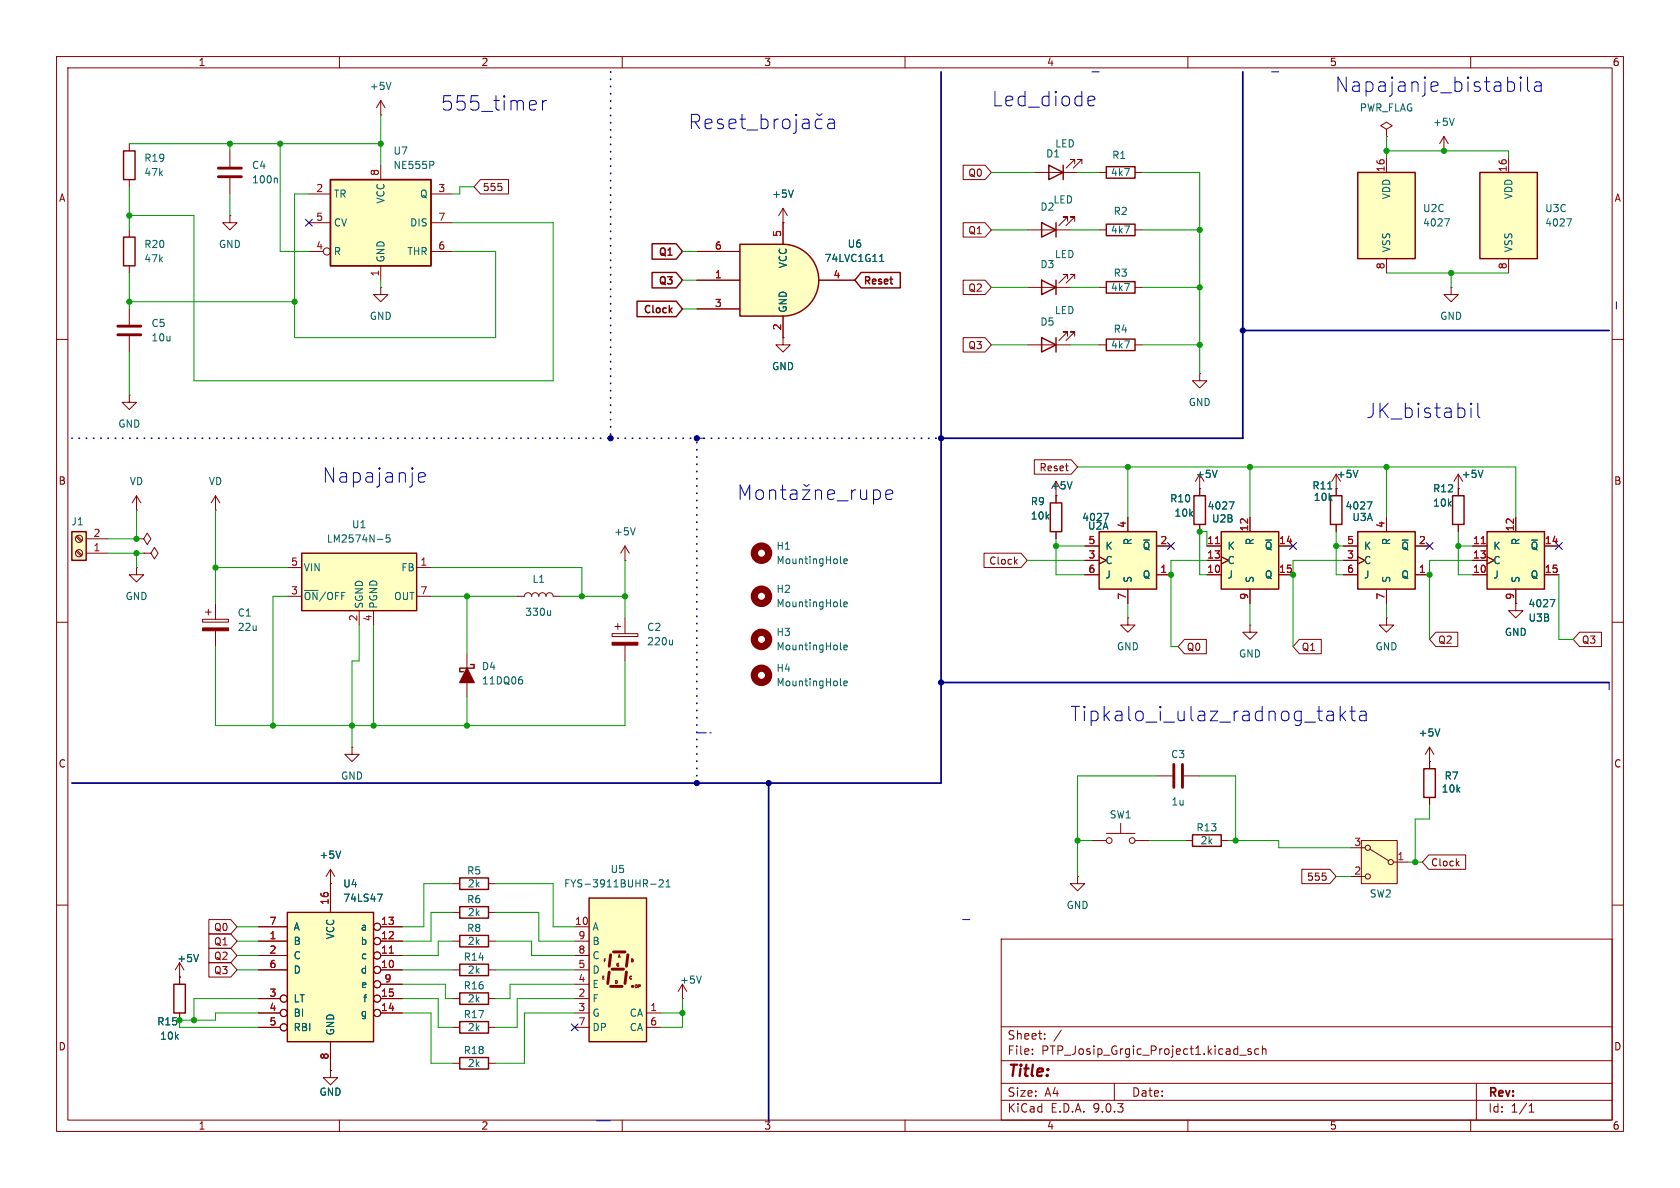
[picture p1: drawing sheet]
<svg xmlns="http://www.w3.org/2000/svg" width="297mm" height="210mm" viewBox="0 0 297 210" stroke-linecap="round" stroke-linejoin="round" font-family="sans-serif">
<g fill="none" stroke="#840000" stroke-width=".18">
<path d="M10 10h277v190h-277zM12 12h273v186h-273zM60 10v2M110 10v2M160 10v2M210 10v2M260 10v2M40.6 26.7v2.8M40.6 31.5v2.8M10 60h2M285 60h2M10 110h2"/>
<path d="M82.5 115.6v7.6M285 110h2M58.4 156.2h.1M58.4 153.7l-.7 1.2M58.4 153.7l.8 1.2M58.4 153.7v2.5M10 160h2M31.7 172.7v1.3M31.7 179.1v1.2M177 166h108v32h-108zM285 160h2M60 198v2"/>
<path d="M110 198v2M160 198v2M177 194.5h108M177 191.5h108M177 187.5h108M177 181.5h108M182.5 186.3v.1M182.5 185.5v.1M184.7 183.6v.1M184.7 182.8v.1M187.6 182.1l-1.3 2M197 191.5v3"/>
<path d="M210 198v2M219.2 186.5h1.1M221.2 185.5l-.4-.1-.2 .2 .1 .2 .5 .2v.3h-.6M222.5 185.5l-.4-.1-.3 .3v.4l.2 .2h.5M223.2 185.5l.2-.1 .3 .1 .1 .9M223.2 184.9v1.5M260 198v2M261 191.5v6.5M270.3 196.6h.9M270.3 195.5l.4-.4v1.5"/>
</g>
<path d="M83.2 117.5h.6v.6h-2.5v.6h.6M30.7 174h2.1v5.1h-2.1z" fill="none" stroke="#840000" stroke-width=".25"/>
<path d="M82.5 118.1l1.3 2.6h-2.5z" fill="#840000" stroke="#840000" stroke-width=".25"/>
<path d="M48.9 31.5l.1 .2v.6M148.6 99.5l.2 .1M149.2 99.2l.6-.1-.1-.2-.3-.1-.2 .2v.6h.5M92 119.6h.3M148.6 107.1l.2 .2M149.2 106.8l.6-.1-.1-.2-.3-.1-.2 .2v.6h.5M92.2 120.1l.2 .3v.3l-.2 .2M60.2 150.4l-.4 1.3" fill="none" stroke="#006464" stroke-width=".18"/>
<g fill="none" stroke="#840000" stroke-width="1.3">
<circle cx="134.6" cy="97.8" r="1.27"/>
<circle cx="134.6" cy="105.4" r="1.27"/>
</g>
<path d="M38.6 29.7h4.1M38.6 31.2h4.1" fill="none" stroke="#840000" stroke-width=".51"/>
<path d="M138.4 43.2a6.4 6.4 0 0 1 6.4 6.3 6.4 6.4 0 0 1-6.4 6.4z" fill="#ffffc2" stroke="#ffffc2" stroke-width=".18"/>
<path d="M130.8 43.2h7.6v12.7h-7.6z" fill="#ffffc2"/>
<path d="M21.8 26.7h2.1v5.1h-2.1zM130.8 43.2h7.6a6.4 6.4 0 0 1 6.4 6.3 6.4 6.4 0 0 1-6.4 6.4h-7.6zM211.1 87.6h2v5.1h-2z" fill="none" stroke="#840000" stroke-width=".25"/>
<g fill="none" stroke="#840000" stroke-width=".18">
<path d="M67.3 17.8l-.8 1.3M67.3 17.8l.8 1.3M67.3 17.8v2.5M22.9 25.4v1.3M22.9 31.8v1.2M40.6 38.1v1.3h1.3l-1.3 1.2-1.2-1.2h1.2M40.6 38.1h.1M67.3 20.3h.1M138.4 39.4h.1M138.4 36.8v6.4M138.4 36.8l-.7 1.3M138.4 36.8l.8 1.3"/>
<path d="M123.2 44.5h7.6M123.2 49.5h7.6M123.2 54.6h7.6M138.4 55.9v3.8M144.8 49.5h6.3M212.1 86.4v1.2M212.1 92.7v1.3M91.4 105.4h1.3a.64 .64 0 0 1 .6-.6 .64 .64 0 0 1 .7 .6 .64 .64 0 0 1 .6-.6 .64 .64 0 0 1 .6 .6 .64 .64 0 0 1 .7-.6 .64 .64 0 0 1 .6 .6 .64 .64 0 0 1 .7-.6 .64 .64 0 0 1 .6 .6h1.3M190.5 154.9v1.3h1.3l-1.3 1.3-1.3-1.3h1.3M190.5 154.9h.1"/>
</g>
<path d="M69.1 14.5l-.4 1.3M140.2 33.6l-.4 1.3M155.5 46.2h.7M155.6 45.3l.3-.3v1.2M97.3 107.9v.9M97.3 108.7l-.1 .1" fill="none" stroke="#006464" stroke-width=".18"/>
<path d="M240 94h10.2v10.1h-10.2z" fill="#ffffc2"/>
<path d="M240 94h10.2v10.1h-10.2z" fill="none" stroke="#840000" stroke-width=".25"/>
<path d="M212.1 86.4h.1M212.1 83.8v2.6M237.5 99.1h2.5M237.5 96.5h2.5M240 98.4l1.3 .7-1.3 .6M245.1 91.4v2.6M250.2 96.5h2.5M257 85.1l.8-1.3v2.6M257.8 86.4h.1M237.5 101.6h2.5M245.1 104.1v2.6M250.2 101.6h2.5" fill="none" stroke="#840000" stroke-width=".18"/>
<path d="M215.2 83.1l-.4 1.3M241.7 88.7h.8l-.5 1.3M262.2 83.1l-.5 1.3" fill="none" stroke="#006464" stroke-width=".18"/>
<path d="M50.8 161.3h15.2v22.9h-15.2z" fill="#ffffc2"/>
<path d="M50.8 161.3h15.2v22.9h-15.2zM81.3 160.3h5.1v2h-5.1z" fill="none" stroke="#840000" stroke-width=".25"/>
<g fill="none" stroke="#840000" stroke-width=".18">
<path d="M110.5 99.1h.1M110.5 96.5l-.8 1.3M110.5 96.5l.8 1.3M110.5 96.5v2.6M108.2 112h4.6v.5h-4.6zM108.7 110.7h1M109.2 110.2v1.1M110.5 109.2v2.8M110.5 114v2.8M58.4 156.2v5.1M31.7 172.7h.1M31.7 170.2l-.7 1.3"/>
<path d="M31.7 170.2l.8 1.3M31.7 170.2v2.5M45.7 163.8h5.1M45.7 166.4h5.1M45.7 168.9h5.1M45.7 171.5h5.1M45.7 176.5h3.8M45.7 179.1h3.8M67.3 163.8h3.8M67.3 166.4h3.8M67.3 168.9h3.8M67.3 171.5h3.8"/>
<path d="M67.3 176.5h3.8M67.3 179.1h3.8M67.3 174h3.8M80 161.3h1.3M86.4 161.3h1.2M45.7 181.6h3.8M58.4 184.2v5"/>
<circle cx="50.2" cy="179.1" r=".63"/>
<circle cx="50.2" cy="176.5" r=".63"/>
<circle cx="66.7" cy="176.5" r=".63"/>
<circle cx="66.7" cy="174" r=".63"/>
<circle cx="66.7" cy="163.8" r=".63"/>
<circle cx="66.7" cy="168.9" r=".63"/>
<circle cx="66.7" cy="179.1" r=".63"/>
<circle cx="66.7" cy="166.4" r=".63"/>
<circle cx="66.7" cy="171.4" r=".63"/>
<circle cx="50.2" cy="181.6" r=".63"/>
</g>
<path d="M68.8 168.5h.7" fill="none" stroke="#a90000" stroke-width=".18"/>
<path d="M112.3 93.3l-.4 1.3M118.9 113.1v.9M118.9 113.9l-.2 .1M66.7 158.1h.9l-.6 1.2M35.1 168.7l-.4 1.3" fill="none" stroke="#006464" stroke-width=".18"/>
<path d="M108.2 113.5h4.6v.5h-4.6z" fill="#840000" stroke="#840000" stroke-width=".18"/>
<path d="M12.7 94h2.5v5.1h-2.5z" fill="#ffffc2"/>
<path d="M12.7 94h2.5v5.1h-2.5zM256.8 87.6h2v5.1h-2z" fill="none" stroke="#840000" stroke-width=".25"/>
<g fill="none" stroke="#840000" stroke-width=".18">
<path d="M138.4 59.7v1.3h1.3l-1.3 1.2-1.2-1.2h1.2M138.4 59.7h.1M13.5 97.5l.8 .8M13.5 94.9l.8 .9M13.6 97.3l.9 .8M13.6 94.7l.9 .9M15.2 97.8h3.8M15.2 95.3h3.8M24.1 95.3h1.3l.6-1.1 .7 1.1-.7 1-.6-1M24.1 95.3h.1M257.8 86.4v1.2M257.8 92.7v1.3"/>
<path d="M35.8 109.5h4.6v.5h-4.6zM36.3 108.2h1M36.8 107.7v1M38.1 106.7v2.8M38.1 111.5v2.8M268 106.7v1.3h1.2l-1.2 1.2-1.3-1.2h1.3M268 106.7h.1M58.4 189.2v1.3h1.3l-1.3 1.3-1.3-1.3h1.3M58.4 189.2h.1"/>
<circle cx="14" cy="95.2" r=".63"/>
<circle cx="14" cy="97.8" r=".63"/>
</g>
<path d="M35.8 111h4.6v.5h-4.6z" fill="#840000" stroke="#840000" stroke-width=".18"/>
<circle cx="134.6" cy="119.4" r="1.27" fill="none" stroke="#840000" stroke-width="1.3"/>
<path d="M148.6 121l.2 .2M149.2 120.8l.6-.1-.1-.3h-.3l-.2 .2v.6h.5" fill="none" stroke="#006464" stroke-width=".18"/>
<path d="M262.9 94h10.1v10.1h-10.1z" fill="#ffffc2"/>
<path d="M262.9 94h10.1v10.1h-10.1z" fill="none" stroke="#840000" stroke-width=".25"/>
<g fill="none" stroke="#840000" stroke-width=".18">
<path d="M256.5 50.8v1.3h1.3l-1.3 1.2-1.2-1.2h1.2M256.5 50.8h.1M24.1 90.2h.1M24.1 87.6l-.7 1.3M24.1 87.6l.8 1.3M24.1 87.6v2.6M260.3 99.1h2.6M260.3 96.5h2.6M262.9 98.4l1.3 .7-1.3 .6M268 91.4v2.6M273 96.5h2.6M260.3 101.6h2.6"/>
<path d="M268 104.1v2.6M273 101.6h2.6"/>
</g>
<path d="M261.9 96.1h.7" fill="none" stroke="#a90000" stroke-width=".18"/>
<path d="M148.6 114.7l.2 .2M149.2 114.5l.6-.2-.1-.2-.3-.1-.2 .2v.6h.5M274 106h.9l-.6 1.3" fill="none" stroke="#006464" stroke-width=".18"/>
<circle cx="134.6" cy="113" r="1.27" fill="none" stroke="#840000" stroke-width="1.3"/>
<path d="M58.4 31.8h17.8v15.2h-17.8z" fill="#ffffc2"/>
<path d="M58.4 31.8h17.8v15.2h-17.8zM21.8 41.9h2.1v5.1h-2.1zM235.2 87.6h2v5.1h-2zM81.3 180.6h5.1v2h-5.1z" fill="none" stroke="#840000" stroke-width=".25"/>
<g fill="none" stroke="#840000" stroke-width=".18">
<path d="M54.6 34.3h3.8M54.6 39.4h3.8M67.3 29.2v2.6M76.2 34.3h3.8M76.2 39.4h3.8M22.9 40.6v1.3M22.9 47v1.3M54.6 44.5h2.5M67.3 50.8v1.3h1.3l-1.3 1.2-1.3-1.2h1.3M67.3 50.8h.1M67.3 47v2.5M76.2 44.5h3.8"/>
<path d="M25.4 97.8h1.3l.6-1 .6 1-.6 1-.6-1M25.4 97.8h.1M236.2 86.4v1.2M236.2 92.7v1.3M80 181.6h1.3M86.4 181.6h1.2"/>
<circle cx="57.8" cy="44.4" r=".63"/>
</g>
<path d="M76.6 28.6l.1 .2-.1 .3M234.7 86.4h.8" fill="none" stroke="#006464" stroke-width=".18"/>
<path d="M53.3 97.8h20.4v10.2h-20.4z" fill="#ffffc2"/>
<path d="M53.3 97.8h20.4v10.2h-20.4zM81.3 186.9h5.1v2.1h-5.1z" fill="none" stroke="#840000" stroke-width=".25"/>
<g fill="none" stroke="#840000" stroke-width=".18">
<path d="M212.1 66v1.3h1.3l-1.3 1.3-1.3-1.3h1.3M212.1 66h.1M50.8 100.3h2.5M50.8 105.4h2.5M63.5 108v2.5M66 108v2.5M73.7 100.3h2.5M73.7 105.4h2.5M120.6 176.5h.1M120.6 174l-.7 1.3M120.6 174l.8 1.3M120.6 174v2.5"/>
<path d="M80 188h1.3M86.4 188h1.2"/>
</g>
<path d="M66.7 95.3h1M68.9 94.6h-.6l-.1 .6 .2-.2 .5 .1 .1 .2-.1 .4-.2 .1-.5-.1M124 172.5l-.4 1.3" fill="none" stroke="#006464" stroke-width=".18"/>
<path d="M104.1 158.8h10.2v25.4h-10.2z" fill="#ffffc2"/>
<path d="M104.1 158.8h10.2v25.4h-10.2z" fill="none" stroke="#840000" stroke-width=".25"/>
<path d="M107.7 171.8l-.3 2.1M107.9 168.8l-.2 2M107.9 174.4h2.1M108.2 171.3h2M108.5 168.3h2M110.7 171.8l-.2 2.1M111 168.8l-.3 2" fill="none" stroke="#840000" stroke-width=".51"/>
<circle cx="111.8" cy="174.4" r=".25" fill="#840000"/>
<g fill="none" stroke="#840000" stroke-width=".18">
<path d="M22.9 54.6v2.8M22.9 59.4v2.8M22.9 69.9v1.2h1.2l-1.2 1.3-1.3-1.3h1.3M22.9 69.9h.1M38.1 90.2h.1M38.1 87.6l-.8 1.3M38.1 87.6l.8 1.3M38.1 87.6v2.6M235.5 85.1l.7-1.3v2.6M236.2 86.4h.1M24.1 100.3v1.3h1.3l-1.3 1.3-1.2-1.3h1.2M24.1 100.3h.1"/>
<path d="M62.2 132.1v1.3h1.3l-1.3 1.2-1.2-1.2h1.2M62.2 132.1h.1M80 156.2h1.3M86.4 156.2h1.2M80 166.4h1.3M80 171.5h1.3M80 176.5h1.3M86.4 166.4h1.2M86.4 171.5h1.2M86.4 176.5h1.2M101.6 163.8h2.5M101.6 166.4h2.5"/>
<path d="M101.6 168.9h2.5M101.6 171.5h2.5M101.6 174h2.5M101.6 176.5h2.5M101.6 179.1h2.5M106.8 172.6h-.2v.5M107.1 169.5h-.3v.5M109 173.4l-.2-.1v.5M109.3 169.3l.2-.5 .1 .5M111.8 169.5h-.2v.5M112.6 174.1h-.2v.5M113.1 174.1h-.2v.5"/>
<path d="M114.3 179.1h2.5M101.6 181.6h2.5M114.3 181.6h2.5"/>
</g>
<path d="M240.1 83.1l-.5 1.3M115 156.3h1M116.5 155.6l.5-.1 .3 .4-.8 .9h.8M117.7 156.8h.8M117.7 155.9l.4-.4v1.3" fill="none" stroke="#006464" stroke-width=".18"/>
<path d="M20.8 57.7h4.1M20.8 59.2h4.1" fill="none" stroke="#840000" stroke-width=".51"/>
<path d="M81.3 155.2h5.1v2h-5.1zM81.3 165.4h5.1v2h-5.1zM81.3 170.4h5.1v2.1h-5.1zM81.3 175.5h5.1v2h-5.1z" fill="none" stroke="#840000" stroke-width=".25"/>
<path d="M215.9 94h10.2v10.1h-10.2z" fill="#ffffc2"/>
<path d="M215.9 94h10.2v10.1h-10.2z" fill="none" stroke="#840000" stroke-width=".25"/>
<path d="M213.4 99.1h2.5M213.4 96.5h2.5M215.9 98.4l1.3 .7-1.3 .6M221 91.4v2.6M226.1 96.5h2.5M213.4 101.6h2.5M221 104.1v2.6M226.1 101.6h2.5" fill="none" stroke="#840000" stroke-width=".18"/>
<path d="M214.9 96.1h.7" fill="none" stroke="#a90000" stroke-width=".18"/>
<path d="M217.3 88.7h.8l-.5 1.3" fill="none" stroke="#006464" stroke-width=".18"/>
<path d="M240.7 148.6h6.3v7.6h-6.3z" fill="#ffffc2"/>
<g fill="none" stroke="#840000" stroke-width=".18">
<path d="M199.4 109.2v1.3h1.3l-1.3 1.3-1.3-1.3h1.3M199.4 109.2h.1M238.8 149.9h2.5M238.8 154.9h2.5M240.7 148.6h6.3v7.6h-6.3zM242.2 150.1l3.3 2M246.4 152.4h2.5"/>
<circle cx="241.8" cy="149.9" r=".46"/>
<circle cx="241.8" cy="154.9" r=".46"/>
<circle cx="245.9" cy="152.4" r=".46"/>
</g>
<path d="M194.3 94h10.2v10.1h-10.2z" fill="#ffffc2"/>
<path d="M195.6 39.6h5.1v2.1h-5.1zM195.6 29.5h5.1v2h-5.1zM185.7 88.9h2v5.1h-2zM194.3 94h10.2v10.1h-10.2zM251.7 135.9h2v5.1h-2z" fill="none" stroke="#840000" stroke-width=".25"/>
<g fill="none" stroke="#840000" stroke-width=".18">
<path d="M194.3 30.5h1.3M200.7 30.5h1.2M245.1 22.9l1-.7-1-.6-1 .6 1 .7v1.2M245.1 24.1h.1M255.3 26.7h.1M255.3 24.1l-.8 1.3M255.3 24.1l.7 1.3M255.3 24.1v2.6M194.3 40.6h1.3M200.7 40.6h1.2M186.7 87.6v1.3M186.7 94v1.3"/>
<path d="M191.8 99.1h2.5M191.8 96.5h2.5M194.3 98.4l1.3 .7-1.3 .6M199.4 91.4v2.6M204.5 96.5h2.5M191.8 101.6h2.5M199.4 104.1v2.6M204.5 101.6h2.5M204.5 137.2h2.8M209.3 137.2h2.8M252.7 134.6v1.3M193 148.6h2.6"/>
<path d="M195.6 147.3h5.1M198.1 145.5v1.8M200.7 148.6h2.5M252.7 141v1.2"/>
<circle cx="196.1" cy="148.6" r=".51"/>
<circle cx="200.2" cy="148.6" r=".51"/>
</g>
<path d="M257.1 20.9l-.4 1.3M195.1 90.7h.9l-.6 1.3" fill="none" stroke="#006464" stroke-width=".18"/>
<path d="M207.5 135.1v4.1M209 135.1v4.1" fill="none" stroke="#840000" stroke-width=".51"/>
<path d="M240 30.5h10.2v15.2h-10.2z" fill="#ffffc2"/>
<path d="M240 30.5h10.2v15.2h-10.2z" fill="none" stroke="#840000" stroke-width=".25"/>
<path d="M245.1 27.9v2.6M245.1 45.7v2.6" fill="none" stroke="#840000" stroke-width=".18"/>
<path d="M255.4 38.7h.8l-.5 1.2" fill="none" stroke="#006464" stroke-width=".18"/>
<path d="M261.6 30.5h10.2v15.2h-10.2z" fill="#ffffc2"/>
<g fill="none" stroke="#840000" stroke-width=".25">
<path d="M184.1 39.4l2.6 1.2-2.6 1.3zM185.4 29.2l2.6 1.3-2.6 1.3zM186.7 39.4v2.5M188 29.2v2.6M261.6 30.5h10.2v15.2h-10.2zM112.6 53.2h6.9l1.1 1.4-1.1 1.4h-6.9zM115.3 43.1h4.2l1.1 1.4-1.1 1.3h-4.2zM115.3 48.2h4.2l1.1 1.3-1.1 1.4h-4.2zM152.2 48.2h7v2.7h-7l-1.1-1.4zM184.1 59.7l2.6 1.3-2.6 1.2zM184.1 49.5l2.6 1.3-2.6 1.3zM186.7 49.5v2.6"/>
<path d="M186.7 59.7v2.5M195.6 59.9h5.1v2.1h-5.1zM195.6 49.8h5.1v2h-5.1zM210.8 147.6h5.1v2h-5.1z"/>
</g>
<g fill="none" stroke="#840000" stroke-width=".18">
<path d="M84.9 31.7h5v2.6h-5l-1.1-1.3zM138.4 39.4h.1M138.4 39.4v3.8M170.3 29.2h3.8l1.2 1.3-1.2 1.3h-3.8zM170.3 39.4h3.8l1.2 1.2-1.2 1.3h-3.8zM182.9 30.5h7.6M188.7 39.1v-.7h-.7h.7l-1.5 1.5M190 39.1v-.7h-.8h.8l-1.5 1.5M190 29v-.8h-.8h.8l-1.5 1.5M191.3 29v-.8h-.8h.8l-1.6 1.5M266.7 27.9v2.6M123.2 44.5h7.6"/>
<path d="M123.2 49.5h7.6M123.2 54.6h7.6M138.4 59.7h.1M138.4 55.9v3.8M144.8 49.5h6.3M170.3 59.7h3.8l1.2 1.3-1.2 1.2h-3.8zM170.3 49.5h3.8l1.2 1.3-1.2 1.3h-3.8zM181.6 40.6h7.6M181.6 50.8h7.6M188.7 59.4v-.7h-.7h.7l-1.5 1.5M188.7 49.3v-.8h-.7h.7l-1.5 1.5M190 59.4v-.7h-.8h.8l-1.5 1.5"/>
<path d="M190 49.3v-.8h-.8h.8l-1.5 1.5M194.3 50.8h1.3M200.7 50.8h1.2M266.7 45.7v2.6M181.6 61h7.6M194.3 61h1.3M200.7 61h1.2M174 97.8h6.5l1.1 1.3-1.1 1.2h-6.5zM179.5 99.2l.3 .5M179.8 98.9l-.4 .5M182.9 81.3h6.5l1.1 1.3-1.1 1.2h-6.5zM186.7 87.6h.1"/>
<path d="M186.7 85.1v3.8M186.7 94v1.3M191.8 99.1h2.5M191.8 96.5h2.5M194.3 98.4l1.3 .7-1.3 .6M199.4 91.4v2.6M204.5 96.5h2.5M212.1 86.4h.1M212.1 86.4v1.2M212.1 92.7v1.3M213.4 99.1h2.5M213.4 96.5h2.5"/>
<path d="M215.9 98.4l1.3 .7-1.3 .6M221 91.4v2.6M226.1 96.5h2.5M236.2 86.4h.1M236.2 86.4v1.2M236.2 92.7v1.3M237.5 99.1h2.5M237.5 96.5h2.5M240 98.4l1.3 .7-1.3 .6M245.1 91.4v2.6M250.2 96.5h2.5M257.8 86.4h.1"/>
<path d="M257.8 86.4v1.2M257.8 92.7v1.3M260.3 99.1h2.6M260.3 96.5h2.6M262.9 98.4l1.3 .7-1.3 .6M268 91.4v2.6M273 96.5h2.6M191.8 101.6h2.5M199.4 104.1v2.6M204.5 101.6h2.5M209.4 113h3.9v2.6h-3.9l-1.1-1.3zM213.4 101.6h2.5"/>
<path d="M221 110.5v1.3h1.2l-1.2 1.2-1.3-1.2h1.3M221 110.5h.1M221 104.1v2.6M226.1 101.6h2.5M229.7 113h3.9v2.6h-3.9l-1.1-1.3zM237.5 101.6h2.5M245.1 109.2v1.3h1.3l-1.3 1.3-1.3-1.3h1.3M245.1 109.2h.1M245.1 104.1v2.6M250.2 101.6h2.5M253.8 111.8h3.9v2.5h-3.9l-1.1-1.3zM260.3 101.6h2.6"/>
<path d="M268 106.7h.1M268 104.1v2.6M273 101.6h2.6M279.2 111.8h3.9v2.5h-3.9l-1.1-1.3zM252.7 134.6h.1M252.7 132.1l-.7 1.3M252.7 132.1l.8 1.3M252.7 132.1v3.8M58.4 156.2h.1M58.4 156.2v5.1M209.5 148.6h1.3M215.9 148.6h1.3"/>
<path d="M230.1 153.7h5l1.1 1.2-1.1 1.3h-5zM252.6 151.1h6.5v2.6h-6.5l-1.1-1.3zM252.7 141v1.2M257.6 152.6l.3 .5M257.9 152.2l-.4 .5M31.7 172.7h.1M31.7 172.7v1.3M31.7 179.1v1.2M36.9 165.1h3.9l1.1 1.3-1.1 1.2h-3.9zM36.9 167.6h3.9l1.1 1.3-1.1 1.3h-3.9zM36.9 170.2h3.9l1.1 1.3-1.1 1.2h-3.9zM36.9 162.6h3.9l1.1 1.2-1.1 1.3h-3.9z"/>
<path d="M45.7 163.8h5.1M45.7 166.4h5.1M45.7 168.9h5.1M45.7 171.5h5.1M45.7 176.5h3.8M45.7 179.1h3.8M67.3 163.8h3.8M67.3 166.4h3.8M67.3 168.9h3.8M67.3 171.5h3.8M67.3 176.5h3.8M67.3 179.1h3.8"/>
<path d="M67.3 174h3.8M45.7 181.6h3.8M58.4 189.2h.1M58.4 184.2v5"/>
<circle cx="50.2" cy="179.1" r=".63"/>
<circle cx="50.2" cy="176.5" r=".63"/>
<circle cx="66.7" cy="176.5" r=".63"/>
<circle cx="66.7" cy="174" r=".63"/>
<circle cx="66.7" cy="163.8" r=".63"/>
<circle cx="66.7" cy="168.9" r=".63"/>
<circle cx="66.7" cy="179.1" r=".63"/>
<circle cx="66.7" cy="166.4" r=".63"/>
<circle cx="66.7" cy="171.4" r=".63"/>
<circle cx="50.2" cy="181.6" r=".63"/>
</g>
<g fill="none" stroke="#006464" stroke-width=".18">
<path d="M140.2 33.6l-.4 1.3M277 38.7h.8l-.5 1.2M155.5 46.2h.7M155.6 45.3l.3-.3v1.2M189.5 85.2l-.4 1.2M195.1 90.7h.9l-.6 1.3M215.2 83.1l-.4 1.3M217.3 88.7h.8l-.5 1.3M234.7 86.4h.8M240.1 83.1l-.5 1.3M241.7 88.7h.8l-.5 1.3M262.2 83.1l-.5 1.3"/>
<path d="M274 106h.9l-.6 1.3M254.5 128.8l-.4 1.3M60.2 150.4l-.4 1.3M66.7 158.1h.9l-.6 1.2M35.1 168.7l-.4 1.3"/>
</g>
<g fill="none" stroke="#0000c2" stroke-width=".18">
<path d="M95.9 17.8v1.7M96.6 17.8a.65 .65 0 0 0-.7 .4M192.7 17l.7 .1 .1 .5-1.2 .3M193 12.7h1.3M193.4 18.6l-.7 .1M224.8 12.7h1.3M268.8 13.6v.3M268.8 14.5v1.7M268.8 13.6l-.1 .1 .1 .2M268.8 13.6l.2 .1-.2 .2M270.1 13.6v2.2l.3 .4M271.4 14.6l.2-.1 .7 .1 .2 .2v1.4"/>
<path d="M272.5 15.1l-.9 .1a.5 .5 0 0 0-.4 .5 .5 .5 0 0 0 .4 .5l.9-.2M122.2 21.5h1a.69 .69 0 0 0 .5-.6 .69 .69 0 0 0-.5-.7h-1v2.5M122.8 21.5l.9 1.2M124.7 21.9l1.2-.2-.2-.5-.7-.1-.3 .3v1l.1 .2 .2 .1 .7-.1M127.8 21.2l-.6-.1-.4 .3 .2 .4 .8 .2 .1 .3-.1 .3-.2 .1-.8-.1M128.9 21.9l1.2-.2-.1-.5-.8-.1-.3 .3v1l.1 .2 .2 .1 .8-.1M130.8 21.1h1M131.2 20.2v2.2l.1 .2 .5 .1M132 23h2M134.6 21.2l.7-.1 .5 .4v.8l-.3 .3-.2 .1-.7-.1M134.6 20.2v2.5M136.9 21.1v1.6"/>
<path d="M137.6 21.1a.65 .65 0 0 0-.7 .4M138.4 21.3a.69 .69 0 0 1 .7-.3 .69 .69 0 0 1 .6 .5v.8a.69 .69 0 0 1-.7 .5 .69 .69 0 0 1-.7-.5v-.8zM140.7 20.2v.3M140.7 21.1v2.1l-.1 .3-.3 .1M140.7 20.2l-.1 .1 .1 .2M140.7 20.2l.2 .1-.2 .2M141.9 21.2l.3-.1 .7 .1 .1 .2v1.3M143 21.7l-.8 .1a.5 .5 0 0 0-.4 .5 .5 .5 0 0 0 .4 .4l.8-.1M144.4 20.1l.5 .4 .4-.4M145.3 21.2l-.7-.1-.5 .4v.8l.3 .3 .2 .1 .7-.1M146.4 21.2l.3-.1 .7 .1 .1 .2v1.3M147.5 21.7l-.8 .1a.5 .5 0 0 0-.4 .5 .5 .5 0 0 0 .4 .4l.8-.1"/>
<path d="M285.7 53.3v1.3M123.2 77.5h1.3M260.1 71.3v.2M260.1 72.1v1.7M260.1 71.3l-.2 .1 .2 .1M260.1 71.3l.1 .1-.1 .1M261.3 71.3v2.2l.3 .3M74 84.4l1.2-.2-.1-.5-.8-.1-.3 .3v1l.1 .2 .2 .1 .8-.1M130.8 88.3v-2.5l.9 1.8 .8-1.8v2.5M133.7 86.8a.69 .69 0 0 1 .7-.2 .69 .69 0 0 1 .6 .5v.7a.69 .69 0 0 1-.7 .5 .69 .69 0 0 1-.7-.5v-.7zM136 86.8a.63 .63 0 0 1 1.1 .2v1.3M136 86.6v1.7"/>
<path d="M138 86.6h1M138.3 85.8v2.1l.2 .3 .5 .1M139.8 86.7l.2-.1 .8 .1 .1 .3v1.3M140.9 87.2l-.9 .1a.5 .5 0 0 0-.3 .5 .5 .5 0 0 0 .3 .5l.9-.1M141.9 86.6h1.3l-1.3 1.7h1.3M142.1 85.6l.5 .4 .5-.4M144.2 86.8a.63 .63 0 0 1 1 .2v1.3M144.2 86.6v1.7M146.3 87.4l1.2-.2-.1-.5-.7-.1-.4 .4v.9l.1 .3 .3 .1 .7-.1M148 88.5h2M150.6 86.6v1.7M151.3 86.6a.65 .65 0 0 0-.7 .5"/>
<path d="M152.1 86.6v1.3l.2 .3a.69 .69 0 0 0 .9-.1M153.2 86.6v1.7M154.4 86.7l.8-.1 .4 .5v.7l-.2 .4-.2 .1-.8-.1M154.4 86.6v2.5M156.6 87.4l1.2-.2-.1-.5-.7-.1-.4 .4v.9l.1 .3 .3 .1 .7-.1M235.4 125.7l.3 .4v1.3M235.7 127.3l-.2 .1M235.7 126.3l-.2 .1M236.9 124.9v2.5M237.2 126.4l.7 1M237.9 125.7l-1 1M238.6 125.7h1"/>
<path d="M239 124.9v2.1l.1 .3 .5 .1M240.4 125.8l.3-.1 .7 .1 .1 .3v1.3M241.5 126.3l-.8 .1a.5 .5 0 0 0-.4 .5 .5 .5 0 0 0 .4 .5l.8-.1M284.5 120.7v1.2M105.4 198.1h2.5"/>
</g>
<path d="M123.2 129.5h2.5M170.2 162.6h1.2" fill="none" stroke="#0000c2" stroke-width=".18" stroke-dasharray="1.7 .6"/>
<path d="M166.4 12.7v125.7h-153.7M219.7 12.7v64.8h-53.3M219.7 58.4h64.8M135.9 138.4v59.7M166.4 120.7h118.1" fill="none" stroke="#000084" stroke-width=".3"/>
<path d="M107.9 12.7v64.8M12.7 77.5h95.2M107.9 77.5h15.3M123.2 77.5h43.2M123.2 138.4v-60.9" fill="none" stroke="#000084" stroke-width=".3" stroke-dasharray=".1 1.2"/>
<g fill="none" stroke="#009600" stroke-width=".18">
<path d="M22.9 38.1h11.4v29.2h63.5v-27.9h-17.8M22.9 33v7.6M22.9 25.4h44.4M40.6 25.4v1.3M40.6 34.3v3.8M49.5 25.4v19.1h5.1M54.6 34.3h-2.5v25.4h35.5v-15.2h-7.6M67.3 20.3v8.9M83.8 33h-2.5v1.3h-1.3M175.3 30.5h7.6M190.5 30.5h3.8M201.9 30.5h10.2v35.5"/>
<path d="M245.1 24.1v3.8M245.1 26.7h21.6v1.2M22.9 48.3v6.3M22.9 53.3h29.2M67.3 49.5v1.3M120.6 44.5h2.6M120.6 49.5h2.6M120.6 54.6h2.6M175.3 40.6h6.3M175.3 50.8h6.3M189.2 40.6h5.1M189.2 50.8h5.1"/>
<path d="M201.9 40.6h10.2M201.9 50.8h10.2M245.1 48.3h21.6M256.5 48.3v2.5M22.9 62.2v7.7M175.3 61h6.3M189.2 61h5.1M201.9 61h10.2M19 97.8h6.4M24.1 90.2v5.1h-5.1M24.1 97.8v2.5M38.1 90.2v16.5"/>
<path d="M110.5 99.1v10.1M181.6 99.1h10.2M186.7 96.5h5.1M186.7 95.3v6.3h5.1M190.5 82.6h77.5v8.8M199.4 82.6v8.8M213.4 96.5v-2.5h-1.3v7.6h1.3M213.4 99.1h-6.4v15.2h1.3M221 82.6v8.8M236.2 94v7.6h1.3M236.2 96.5h1.3M237.5 99.1h-8.9v15.2"/>
<path d="M245.1 82.6v8.8M257.8 96.5h2.5M257.8 94v7.6h2.5M260.3 99.1h-7.6v13.9M38.1 114.3v14h72.4v-11.5M38.1 100.3h12.7M50.8 105.4h-2.5v22.9M63.5 110.5v6.3h-1.3v15.3M66 110.5v17.8M76.2 100.3h26.7v5.1M76.2 105.4h15.2M82.5 105.4v10.2"/>
<path d="M99.1 105.4h11.4M199.4 106.7v2.5M221 106.7v3.8M245.1 106.7v2.5M275.6 101.6v11.4h2.5M82.5 123.2v5.1M204.5 137.2h-14v17.7M212.1 137.2h6.3v11.4M80 156.2h-5.1v7.6h-3.8M87.6 156.2h10.2v7.6h3.8M190.5 148.6h2.5M203.2 148.6h6.3"/>
<path d="M217.2 148.6h8.9v1.3h12.7M236.2 154.9h2.6M248.9 152.4h2.6M252.7 142.2v2.6h-2.5v7.6M41.9 171.5h3.8M41.9 168.9h3.8M41.9 166.4h3.8M41.9 163.8h3.8M45.7 179.1h-7.6v1.2h-6.4v1.3h14M45.7 176.5h-11.4v3.8M71.1 176.5h6.4v5.1h2.5M71.1 179.1h5.1v8.9h3.8"/>
<path d="M71.1 174h7.6v2.5h1.3M71.1 171.5h8.9M80 166.4h-2.5v2.5h-6.4M80 161.3h-3.8v5.1h-5.1M87.6 171.5h14M87.6 166.4h6.4v2.5h7.6M87.6 161.3h7.6v5.1h6.4M101.6 179.1h-8.9v8.9h-5.1M101.6 176.5h-10.2v5.1h-3.8M101.6 174h-11.4v2.5h-2.6M116.8 179.1h3.8M120.6 176.5v5.1h-3.8"/>
</g>
<path d="M54 38.8l1.2 1.2M55.2 38.8l-1.2 1.2M206.4 95.9l1.2 1.2M207.6 95.9l-1.2 1.2M228 95.9l1.2 1.2M229.2 95.9l-1.2 1.2M252.1 95.9l1.2 1.2M253.3 95.9l-1.2 1.2M275 95.9l1.2 1.2M276.2 95.9l-1.2 1.2M101 181l1.2 1.2M102.2 181l-1.2 1.2" fill="none" stroke="#000084" stroke-width=".18"/>
<path d="M214.9 96.1h.7M261.9 96.1h.7M68.8 168.5h.7" fill="none" stroke="#a90000" stroke-width=".18"/>
<g fill="#009600" stroke="#009600" stroke-width=".18">
<circle cx="102.9" cy="105.4" r=".46"/>
<circle cx="82.5" cy="105.4" r=".46"/>
<circle cx="110.5" cy="105.4" r=".46"/>
<circle cx="67.3" cy="25.4" r=".46"/>
<circle cx="49.5" cy="25.4" r=".46"/>
<circle cx="52.1" cy="53.3" r=".46"/>
<circle cx="38.1" cy="100.3" r=".46"/>
<circle cx="62.2" cy="128.3" r=".46"/>
<circle cx="66" cy="128.3" r=".46"/>
<circle cx="82.5" cy="128.3" r=".46"/>
<circle cx="48.3" cy="128.3" r=".46"/>
<circle cx="31.7" cy="180.3" r=".46"/>
<circle cx="34.3" cy="180.3" r=".46"/>
<circle cx="120.6" cy="179.1" r=".46"/>
<circle cx="22.9" cy="53.3" r=".46"/>
<circle cx="24.1" cy="97.8" r=".46"/>
<circle cx="24.1" cy="95.3" r=".46"/>
<circle cx="22.9" cy="38.1" r=".46"/>
<circle cx="40.6" cy="25.4" r=".46"/>
<circle cx="245.1" cy="82.6" r=".46"/>
<circle cx="256.5" cy="48.3" r=".46"/>
<circle cx="212.1" cy="94" r=".46"/>
<circle cx="190.5" cy="148.6" r=".46"/>
<circle cx="186.7" cy="96.5" r=".46"/>
<circle cx="207" cy="101.6" r=".46"/>
<circle cx="245.1" cy="26.7" r=".46"/>
<circle cx="212.1" cy="40.6" r=".46"/>
<circle cx="212.1" cy="50.8" r=".46"/>
<circle cx="255.3" cy="26.7" r=".46"/>
<circle cx="218.4" cy="148.6" r=".46"/>
<circle cx="228.6" cy="101.6" r=".46"/>
<circle cx="252.7" cy="101.6" r=".46"/>
<circle cx="257.8" cy="96.5" r=".46"/>
<circle cx="236.2" cy="96.5" r=".46"/>
<circle cx="250.2" cy="152.4" r=".46"/>
<circle cx="199.4" cy="82.6" r=".46"/>
<circle cx="221" cy="82.6" r=".46"/>
<circle cx="212.1" cy="61" r=".46"/>
</g>
<g fill="#000084" stroke="#000084" stroke-width=".18">
<circle cx="107.9" cy="77.5" r=".46"/>
<circle cx="123.2" cy="77.5" r=".46"/>
<circle cx="135.9" cy="138.4" r=".46"/>
<circle cx="123.2" cy="138.4" r=".46"/>
<circle cx="219.7" cy="58.4" r=".46"/>
<circle cx="166.4" cy="120.7" r=".46"/>
<circle cx="166.4" cy="77.5" r=".46"/>
</g>
<g font-size="3.5" fill="#0000c2">
<text x="236" y="16.5">Napajanje_bistabila</text>
<text x="77.9" y="19.8">555_timer</text>
<text x="175.3" y="19">Led_diode</text>
<text x="241.5" y="74.1">JK_bistabil</text>
<text x="56.9" y="85.6">Napajanje</text>
<text x="189.2" y="127.7">Tipkalo_i_ulaz_radnog_takta</text>
</g>
<text font-size="2.8" fill="#840000" x="178" y="190.9">Title:</text>
<g font-size="2.1" fill="#840000">
<text x="178" y="184">Sheet:</text>
<text x="178" y="186.7">File:</text>
<text x="184.1" y="186.7">PTP_Josip_Grgic_Project1.kicad_sch</text>
<text x="178" y="196.9">KiCad</text>
<text x="178" y="194.1">Size:</text>
<text x="184.7" y="194.1">A4</text>
<text x="185.7" y="196.9">E.D.A.</text>
<text x="193.3" y="196.9">9.0.3</text>
<text x="200" y="194.1">Date:</text>
<text x="263" y="194.3">Rev:</text>
<text x="263" y="196.9">Id:</text>
<text x="267.1" y="196.9">1/1</text>
</g>
<g font-size="1.8" fill="#840000">
<text x="35" y="11.9">1</text>
<text x="85" y="11.9">2</text>
<text x="135" y="11.9">3</text>
<text x="185" y="11.9">4</text>
<text x="235" y="11.9">5</text>
<text x="285" y="11.9">6</text>
<text x="10.3" y="35.9">A</text>
<text x="85.2" y="34">555</text>
<text x="171.1" y="31.4">Q0</text>
<text x="285.3" y="35.9">A</text>
<text x="171.1" y="41.6">Q1</text>
<text x="116.2" y="45.6">Q1</text>
<text x="116.2" y="50.6">Q3</text>
<text x="152.6" y="50.6">Reset</text>
<text x="171.1" y="51.8">Q2</text>
<text x="113.5" y="55.7">Clock</text>
<text x="171.1" y="61.9">Q3</text>
<text x="183.7" y="83.5">Reset</text>
<text x="10.3" y="85.9">B</text>
<text x="285.3" y="85.9">B</text>
<text x="174.8" y="100">Clock</text>
<text x="254.2" y="114">Q2</text>
<text x="279.6" y="114">Q3</text>
<text x="209.7" y="115.3">Q0</text>
<text x="230" y="115.3">Q1</text>
<text x="10.3" y="135.9">C</text>
<text x="285.3" y="135.9">C</text>
<text x="231" y="155.9">555</text>
<text x="252.9" y="153.4">Clock</text>
<text x="37.7" y="167.3">Q1</text>
<text x="37.7" y="164.8">Q0</text>
<text x="37.7" y="169.9">Q2</text>
<text x="37.7" y="172.4">Q3</text>
<text x="10.3" y="185.9">D</text>
<text x="285.3" y="185.9">D</text>
<text x="35" y="199.9">1</text>
<text x="85" y="199.9">2</text>
<text x="135" y="199.9">3</text>
<text x="185" y="199.9">4</text>
<text x="235" y="199.9">5</text>
<text x="285" y="199.9">6</text>
</g>
<g font-size="1.8" fill="#006464">
<text x="65.3" y="16.1">+5V</text>
<text x="240.3" y="19.9">PWR_FLAG</text>
<text x="253.2" y="22.5">+5V</text>
<text x="25.4" y="28.8">R19</text>
<text x="69.5" y="27.5">U7</text>
<text x="184.8" y="28">D1</text>
<text x="186.5" y="26.3">LED</text>
<text x="196.5" y="28.3">R1</text>
<text x="25.4" y="31.3">47k</text>
<text x="44.5" y="30.1">C4</text>
<text x="44.5" y="32.6">100n</text>
<text x="58.9" y="35.2">TR</text>
<text x="69.5" y="30.1">NE555P</text>
<text x="74.2" y="35.2">Q</text>
<text x="136.4" y="35.2">+5V</text>
<text x="196.3" y="31.3">4k7</text>
<text x="246" y="35.3" transform="rotate(-90 246 35.3)">VDD</text>
<text x="267.6" y="35.3" transform="rotate(-90 267.6 35.3)">VDD</text>
<text x="58.9" y="40.2">CV</text>
<text x="68.2" y="36.1" transform="rotate(-90 68.2 36.1)">VCC</text>
<text x="72.4" y="40.2">DIS</text>
<text x="183.8" y="37.4">D2</text>
<text x="186.1" y="36.2">LED</text>
<text x="196.3" y="41.5">4k7</text>
<text x="196.8" y="38.2">R2</text>
<text x="251.5" y="37.7">U2C</text>
<text x="251.5" y="40.2">4027</text>
<text x="273.1" y="37.7">U3C</text>
<text x="273.1" y="40.2">4027</text>
<text x="25.4" y="46.6">47k</text>
<text x="25.4" y="44">R20</text>
<text x="38.6" y="44">GND</text>
<text x="58.9" y="45.3">R</text>
<text x="68.2" y="46.5" transform="rotate(-90 68.2 46.5)">GND</text>
<text x="71.9" y="45.3">THR</text>
<text x="139.3" y="47.5" transform="rotate(-90 139.3 47.5)">VCC</text>
<text x="145.7" y="46.5">74LVC1G11</text>
<text x="149.8" y="44">U6</text>
<text x="183.8" y="47.6">D3</text>
<text x="186.4" y="45.8">LED</text>
<text x="246" y="44.7" transform="rotate(-90 246 44.7)">VSS</text>
<text x="267.6" y="44.7" transform="rotate(-90 267.6 44.7)">VSS</text>
<text x="196.3" y="51.7">4k7</text>
<text x="196.8" y="49.1">R3</text>
<text x="26.7" y="58">C5</text>
<text x="65.3" y="56.7">GND</text>
<text x="139.3" y="55.4" transform="rotate(-90 139.3 55.4)">GND</text>
<text x="183.8" y="57.8">D5</text>
<text x="186.4" y="55.7">LED</text>
<text x="196.8" y="59">R4</text>
<text x="254.5" y="56.7">GND</text>
<text x="26.7" y="60.6">10u</text>
<text x="136.4" y="65.6">GND</text>
<text x="196.3" y="61.8">4k7</text>
<text x="210.1" y="72">GND</text>
<text x="20.8" y="75.8">GND</text>
<text x="22.8" y="86">VD</text>
<text x="36.8" y="86">VD</text>
<text x="182.1" y="89.5">R9</text>
<text x="185.7" y="86.7">+5V</text>
<text x="206.8" y="89">R10</text>
<text x="211.3" y="84.7">+5V</text>
<text x="231.9" y="86.7">R11</text>
<text x="232.2" y="88.7">10k</text>
<text x="236.2" y="84.7">+5V</text>
<text x="253.2" y="89.8">10k</text>
<text x="253.2" y="87.2">R12</text>
<text x="258.3" y="84.7">+5V</text>
<text x="12.5" y="93.1">J1</text>
<text x="62.1" y="93.6">U1</text>
<text x="108.5" y="94.8">+5V</text>
<text x="182.1" y="92">10k</text>
<text x="191.2" y="92.3">4027</text>
<text x="192.2" y="93.8">U2A</text>
<text x="207.5" y="91.5">10k</text>
<text x="213.4" y="90.3">4027</text>
<text x="214.2" y="92.6">U2B</text>
<text x="237.8" y="90.3">4027</text>
<text x="239" y="92.3">U3A</text>
<text x="53.6" y="101.2">VIN</text>
<text x="57.7" y="96.1">LM2574N-5</text>
<text x="70.8" y="101.2">FB</text>
<text x="137.2" y="97.4">H1</text>
<text x="137.2" y="99.9">MountingHole</text>
<text x="195.3" y="99.9">C</text>
<text x="195.3" y="97.4">K</text>
<text x="200.3" y="96.5" transform="rotate(-90 200.3 96.5)">R</text>
<text x="201.9" y="97.4">~{Q}</text>
<text x="216.9" y="99.9">C</text>
<text x="216.9" y="97.4">K</text>
<text x="221.8" y="96.5" transform="rotate(-90 221.8 96.5)">R</text>
<text x="223.5" y="97.4">~{Q}</text>
<text x="241" y="99.9">C</text>
<text x="241" y="97.4">K</text>
<text x="246" y="96.5" transform="rotate(-90 246 96.5)">R</text>
<text x="247.6" y="97.4">~{Q}</text>
<text x="263.9" y="99.9">C</text>
<text x="263.9" y="97.4">K</text>
<text x="268.8" y="96.5" transform="rotate(-90 268.8 96.5)">R</text>
<text x="270.5" y="97.4">~{Q}</text>
<text x="22.1" y="106.3">GND</text>
<text x="53.6" y="106.3">~{ON}/OFF</text>
<text x="64.4" y="107.7" transform="rotate(-90 64.4 107.7)">SGND</text>
<text x="66.9" y="107.7" transform="rotate(-90 66.9 107.7)">PGND</text>
<text x="69.6" y="106.3">OUT</text>
<text x="94" y="103.2">L1</text>
<text x="137.2" y="105">H2</text>
<text x="137.2" y="107.5">MountingHole</text>
<text x="195.3" y="102.5">J</text>
<text x="200.3" y="103.1" transform="rotate(-90 200.3 103.1)">S</text>
<text x="201.9" y="102.5">Q</text>
<text x="216.9" y="102.5">J</text>
<text x="221.8" y="103.1" transform="rotate(-90 221.8 103.1)">S</text>
<text x="223.5" y="102.5">Q</text>
<text x="241" y="102.5">J</text>
<text x="246" y="103.1" transform="rotate(-90 246 103.1)">S</text>
<text x="247.6" y="102.5">Q</text>
<text x="263.9" y="102.5">J</text>
<text x="268.8" y="103.1" transform="rotate(-90 268.8 103.1)">S</text>
<text x="270.1" y="107.5">4027</text>
<text x="270.5" y="102.5">Q</text>
<text x="41.9" y="109.2">C1</text>
<text x="41.9" y="111.7">22u</text>
<text x="92.8" y="109.1">330u</text>
<text x="114.3" y="111.7">C2</text>
<text x="137.2" y="112.6">H3</text>
<text x="265.9" y="112.6">GND</text>
<text x="270.1" y="110.1">U3B</text>
<text x="85.1" y="118.7">D4</text>
<text x="114.3" y="114.3">220u</text>
<text x="137.2" y="119">H4</text>
<text x="137.2" y="115.2">MountingHole</text>
<text x="197.4" y="115.2">GND</text>
<text x="218.9" y="116.4">GND</text>
<text x="243.1" y="115.2">GND</text>
<text x="85.1" y="121.2">11DQ06</text>
<text x="137.2" y="121.5">MountingHole</text>
<text x="250.7" y="130.4">+5V</text>
<text x="206.9" y="134.2">C3</text>
<text x="60.2" y="138">GND</text>
<text x="207" y="142.6">1u</text>
<text x="254.8" y="140.3">10k</text>
<text x="255.3" y="138">R7</text>
<text x="196.1" y="144.9">SW1</text>
<text x="211.4" y="147.2">R13</text>
<text x="212.1" y="149.5">2k</text>
<text x="56.4" y="152">+5V</text>
<text x="82.5" y="154.8">R5</text>
<text x="107.8" y="154.5">U5</text>
<text x="60.6" y="157.1">U4</text>
<text x="60.6" y="159.6">74LS47</text>
<text x="82.5" y="159.9">R6</text>
<text x="82.6" y="157.1">2k</text>
<text x="99.6" y="157.1">FYS-3911BUHR-21</text>
<text x="188.5" y="160.9">GND</text>
<text x="242.1" y="158.9">SW2</text>
<text x="51.8" y="164.7">A</text>
<text x="51.8" y="167.2">B</text>
<text x="59.3" y="166.1" transform="rotate(-90 59.3 166.1)">VCC</text>
<text x="63.7" y="164.7">a</text>
<text x="63.7" y="167.2">b</text>
<text x="82.5" y="164.9">R8</text>
<text x="82.6" y="162.2">2k</text>
<text x="82.6" y="167.2">2k</text>
<text x="104.6" y="164.7">A</text>
<text x="104.6" y="167.2">B</text>
<text x="31.2" y="170.3">+5V</text>
<text x="51.8" y="169.8">C</text>
<text x="51.8" y="172.3">D</text>
<text x="63.7" y="172.3">d</text>
<text x="63.7" y="169.8">c</text>
<text x="81.9" y="170">R14</text>
<text x="82.6" y="172.3">2k</text>
<text x="104.6" y="169.8">C</text>
<text x="104.6" y="172.3">D</text>
<text x="51.8" y="177.4">LT</text>
<text x="51.8" y="179.9">BI</text>
<text x="63.7" y="179.9">g</text>
<text x="63.7" y="174.9">e</text>
<text x="64.1" y="177.4">f</text>
<text x="81.9" y="175.1">R16</text>
<text x="82.6" y="177.4">2k</text>
<text x="104.6" y="174.9">E</text>
<text x="104.6" y="177.4">F</text>
<text x="104.6" y="179.9">G</text>
<text x="111.2" y="179.9">CA</text>
<text x="120.1" y="174.1">+5V</text>
<text x="27.7" y="181.5">R15</text>
<text x="28.2" y="184">10k</text>
<text x="51.8" y="182.5">RBI</text>
<text x="59.3" y="183.1" transform="rotate(-90 59.3 183.1)">GND</text>
<text x="81.9" y="180.2">R17</text>
<text x="82.6" y="182.5">2k</text>
<text x="104.6" y="182.5">DP</text>
<text x="111.2" y="182.5">CA</text>
<text x="81.9" y="186.5">R18</text>
<text x="82.6" y="188.8">2k</text>
<text x="56.4" y="193.9">GND</text>
</g>
<g font-size="1.8" fill="#a90000">
<text x="55.8" y="34">2</text>
<text x="67.1" y="31.2" transform="rotate(-90 67.1 31.2)">8</text>
<text x="77.4" y="34">3</text>
<text x="244.9" y="30.5" transform="rotate(-90 244.9 30.5)">16</text>
<text x="266.4" y="30.5" transform="rotate(-90 266.4 30.5)">16</text>
<text x="55.8" y="39.1">5</text>
<text x="77.4" y="39.1">7</text>
<text x="138.2" y="42" transform="rotate(-90 138.2 42)">5</text>
<text x="55.8" y="44.2">4</text>
<text x="77.4" y="44.2">6</text>
<text x="126.3" y="44.2">6</text>
<text x="244.9" y="47.7" transform="rotate(-90 244.9 47.7)">8</text>
<text x="266.4" y="47.7" transform="rotate(-90 266.4 47.7)">8</text>
<text x="67.1" y="49" transform="rotate(-90 67.1 49)">1</text>
<text x="126.3" y="49.3">1</text>
<text x="147.2" y="49.3">4</text>
<text x="126.3" y="54.4">3</text>
<text x="138.2" y="58.5" transform="rotate(-90 138.2 58.5)">2</text>
<text x="16.4" y="95">2</text>
<text x="199.1" y="93.4" transform="rotate(-90 199.1 93.4)">4</text>
<text x="220.7" y="94" transform="rotate(-90 220.7 94)">12</text>
<text x="244.9" y="93.4" transform="rotate(-90 244.9 93.4)">4</text>
<text x="267.7" y="94" transform="rotate(-90 267.7 94)">12</text>
<text x="16.4" y="97.5">1</text>
<text x="51.4" y="100.1">5</text>
<text x="74.2" y="100.1">1</text>
<text x="192.3" y="101.3">6</text>
<text x="192.3" y="98.8">3</text>
<text x="192.3" y="96.3">5</text>
<text x="205" y="101.3">1</text>
<text x="205" y="96.3">2</text>
<text x="213.3" y="101.3">10</text>
<text x="213.3" y="98.8">13</text>
<text x="213.3" y="96.3">11</text>
<text x="226" y="101.3">15</text>
<text x="226" y="96.3">14</text>
<text x="238.1" y="101.3">6</text>
<text x="238.1" y="98.8">3</text>
<text x="238.1" y="96.3">5</text>
<text x="250.8" y="101.3">1</text>
<text x="250.8" y="96.3">2</text>
<text x="260.3" y="101.3">10</text>
<text x="260.3" y="98.8">13</text>
<text x="260.3" y="96.3">11</text>
<text x="273" y="101.3">15</text>
<text x="273" y="96.3">14</text>
<text x="51.4" y="105.2">3</text>
<text x="74.2" y="105.2">7</text>
<text x="199.1" y="106.1" transform="rotate(-90 199.1 106.1)">7</text>
<text x="220.7" y="106.1" transform="rotate(-90 220.7 106.1)">9</text>
<text x="244.9" y="106.1" transform="rotate(-90 244.9 106.1)">7</text>
<text x="267.7" y="106.1" transform="rotate(-90 267.7 106.1)">9</text>
<text x="63.2" y="109.9" transform="rotate(-90 63.2 109.9)">2</text>
<text x="65.8" y="109.9" transform="rotate(-90 65.8 109.9)">4</text>
<text x="239.3" y="149.6">3</text>
<text x="239.3" y="154.7">2</text>
<text x="246.9" y="152.1">1</text>
<text x="58.2" y="160.1" transform="rotate(-90 58.2 160.1)">16</text>
<text x="47.6" y="163.6">7</text>
<text x="47.6" y="166.1">1</text>
<text x="67.3" y="163.6">13</text>
<text x="67.3" y="166.1">12</text>
<text x="101.6" y="163.6">10</text>
<text x="102.2" y="166.1">9</text>
<text x="47.6" y="168.7">2</text>
<text x="47.6" y="171.2">6</text>
<text x="67.3" y="168.7">11</text>
<text x="67.3" y="171.2">10</text>
<text x="67.9" y="173.7">9</text>
<text x="102.2" y="168.7">8</text>
<text x="102.2" y="171.2">5</text>
<text x="102.2" y="173.7">4</text>
<text x="47.6" y="176.3">3</text>
<text x="47.6" y="178.8">4</text>
<text x="67.3" y="176.3">15</text>
<text x="67.3" y="178.8">14</text>
<text x="102.2" y="176.3">2</text>
<text x="102.2" y="178.8">3</text>
<text x="114.9" y="178.8">1</text>
<text x="47.6" y="181.4">5</text>
<text x="102.2" y="181.4">7</text>
<text x="114.9" y="181.4">6</text>
<text x="58.2" y="187.4" transform="rotate(-90 58.2 187.4)">8</text>
</g>
<g font-size=".7" fill="#840000">
<text x="106.3" y="173.3">E</text>
<text x="106.5" y="170.3">F</text>
<text x="108.8" y="171">G</text>
<text x="109.1" y="169.5">A</text>
<text x="111.1" y="173.3">C</text>
<text x="111.3" y="170.3">B</text>
<text x="108.5" y="174.1">D</text>
<text x="112.1" y="174.9">DP</text>
</g>
</svg>
